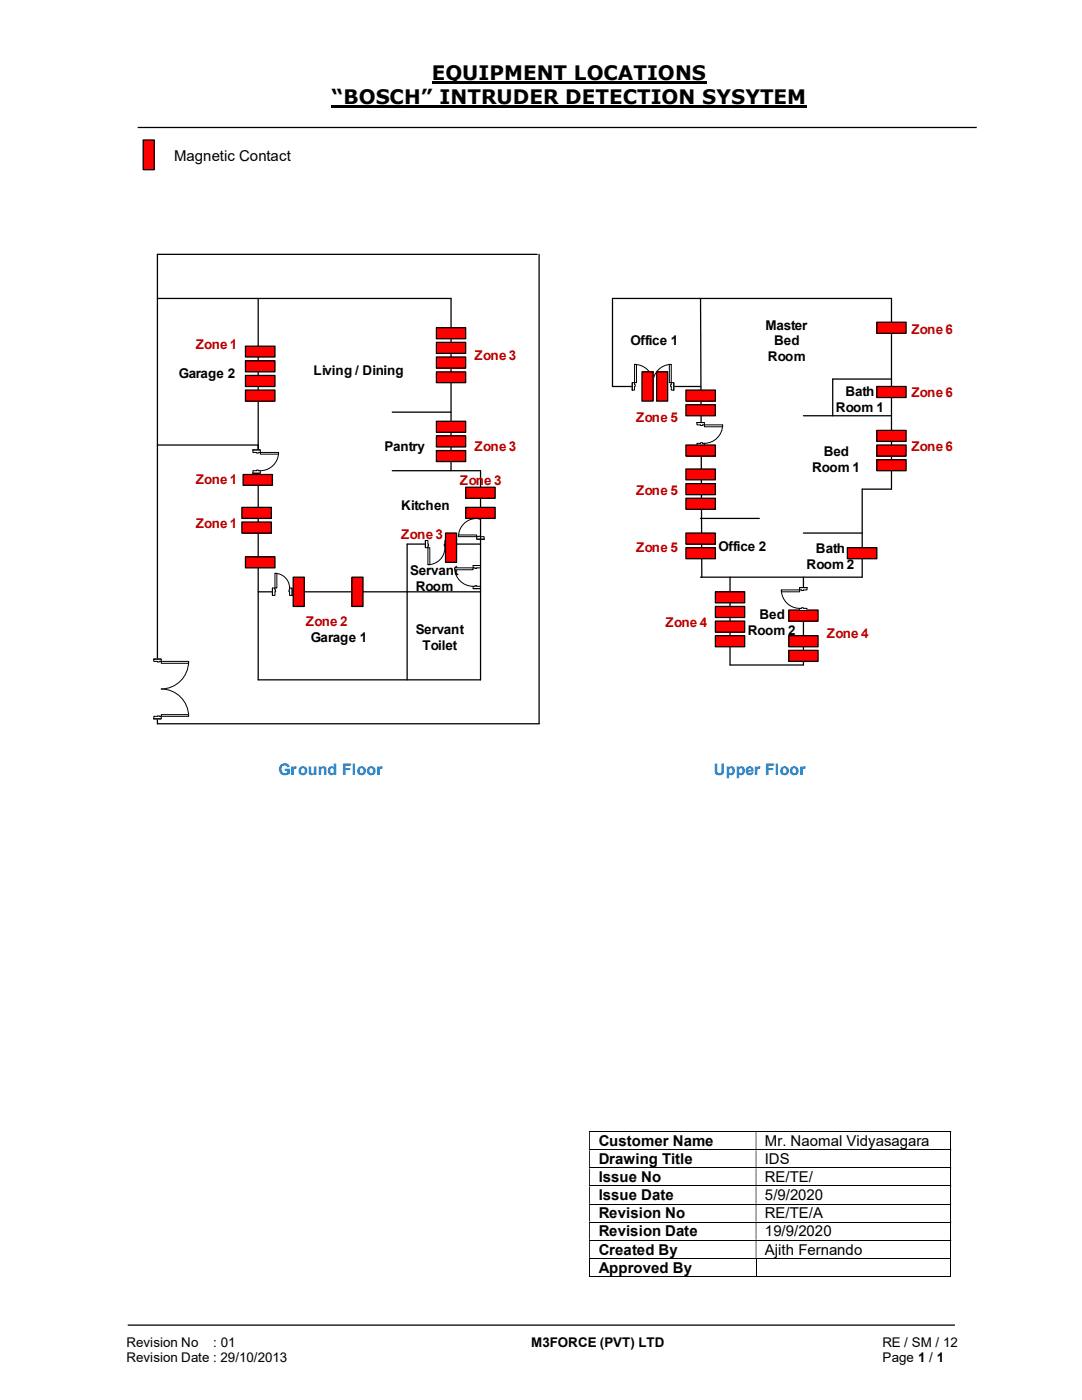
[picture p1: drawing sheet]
<svg xmlns="http://www.w3.org/2000/svg" width="216mm" height="279mm" viewBox="0 0 216 279" stroke-linecap="round" stroke-linejoin="round" font-family="sans-serif">
<path d="M86.1 16.5h54.9M66.2 21.3h94.8" fill="none" stroke="#000" stroke-width=".42"/>
<path d="M27.5 25.4h167.4M25.5 264.5h165" fill="none" stroke="#000" stroke-width=".25"/>
<g fill="none" stroke="#000" stroke-width=".2">
<path d="M117.6 225.9h72.1M117.6 229.5h72.1M117.6 233.1h72.1M117.6 236.7h72.1M189.7 225.9v3.5M189.7 229.6v3.4M189.7 233.2v3.4M189.7 236.8v3.4M117.6 240.3h72.1M117.6 243.9h72.1M117.6 247.5h72.1M117.6 251.1h72.1"/>
<path d="M117.6 254.7h33.2M117.6 251.2v3.6M150.9 251.2v3.6M150.9 254.7h38.8M189.7 240.4v3.4M189.7 244v3.4M189.7 247.6v3.4M189.7 251.2v3.6"/>
</g>
<g fill="#000">
<path d="M189.7 225.8h.1v.1h-.1zM117.6 225.9h.1v3.5h-.1zM150.8 225.9h.1v3.5h-.1z" fill-rule="evenodd"/>
<path d="M189.7 229.4h.1v.2h-.1zM117.6 229.6h.1v3.4h-.1zM150.8 229.6h.1v3.4h-.1z" fill-rule="evenodd"/>
<path d="M189.7 233h.1v.2h-.1zM117.6 233.2h.1v3.4h-.1zM150.8 233.2h.1v3.4h-.1z" fill-rule="evenodd"/>
<path d="M189.7 236.6h.1v.2h-.1zM117.6 236.8h.1v3.4h-.1zM150.8 236.8h.1v3.4h-.1z" fill-rule="evenodd"/>
<path d="M189.7 240.2h.1v.2h-.1zM117.6 240.4h.1v3.4h-.1zM150.8 240.4h.1v3.4h-.1z" fill-rule="evenodd"/>
<path d="M189.7 243.8h.1v.2h-.1zM117.6 244h.1v3.4h-.1zM150.8 244h.1v3.4h-.1z" fill-rule="evenodd"/>
<path d="M189.7 247.4h.1v.2h-.1zM117.6 247.6h.1v3.4h-.1zM150.8 247.6h.1v3.4h-.1z" fill-rule="evenodd"/>
</g>
<path d="M189.7 251h.1v.2h-.1zM189.7 254.6h.1v.2h-.1z" fill="#000"/>
<path d="M28.6 27.9h2.2v6h-2.2z" fill="#f00"/>
<path d="M28.6 27.9h2.2v6h-2.2zM31.4 59.6h58.6v34.3M51.5 59.6v76.1h44.4v-17.6h-44.4M107.2 50.8h-75.8v93.6h76.2v-93.6M31.4 88.8h20.1M78.3 93.9h17.6M81.2 108.6h14.7M81.2 118.1v17.6" fill="none" stroke="#000" stroke-width=".25"/>
<path d="M30.6 131.5h1.6v12h-1.6z" fill-rule="evenodd" fill="#fff"/>
<path d="M30.6 131.5h1.6v12h-1.6z" fill="none" stroke="#fff" stroke-width=".2"/>
<path d="M30.7 143v.5h1.5v-.5zM30.7 131.5h1.5v.5h-1.5z" fill-rule="evenodd" fill="#fff"/>
<path d="M31.4 132h-.7v-.5h1.5v.5h-.4M31.4 143h-.7v.5h1.5v-.5h-.4" fill="none" stroke="#000" stroke-width=".2"/>
<path d="M31.4 142.9l.4 .1zM31.4 132h.4v.1h-.4z" fill-rule="evenodd" fill="#fff"/>
<path d="M30.7 131.5h1.5M31.4 132v.1h.4v-.1M37.6 132a5.5 5.5 0 0 1-5.4 5.5 5.5 5.5 0 0 1 5.4 5.5M30.7 143.5h1.5M31.4 143h.4" fill="none" stroke="#000" stroke-width=".2"/>
<path d="M32.2 132h5.4v.4h-5.4z" fill="#fff"/>
<path d="M32.2 132h5.4v.4h-5.4z" fill="none" stroke="#000" stroke-width=".2"/>
<path d="M32.2 142.6h5.4v.4h-5.4z" fill="#fff"/>
<path d="M32.2 142.6h5.4v.4h-5.4z" fill="none" stroke="#000" stroke-width=".2"/>
<path d="M48.3 104.2h5.8v2.2h-5.8z" fill-rule="evenodd" fill="#f00"/>
<path d="M48.3 104.2h5.8v2.2h-5.8z" fill="none" stroke="#000" stroke-width=".25"/>
<path d="M70.2 115.2h2.2v5.8h-2.2z" fill="#f00"/>
<path d="M70.2 115.2h2.2v5.8h-2.2z" fill="none" stroke="#000" stroke-width=".25"/>
<path d="M58.5 115.2h2.2v5.8h-2.2z" fill="#f00"/>
<path d="M58.5 115.2h2.2v5.8h-2.2z" fill="none" stroke="#000" stroke-width=".25"/>
<path d="M48.5 94.7h5.9v2.2h-5.9z" fill-rule="evenodd" fill="#f00"/>
<path d="M48.5 94.7h5.9v2.2h-5.9z" fill="none" stroke="#000" stroke-width=".25"/>
<path d="M49 111.1h5.9v2.2h-5.9z" fill-rule="evenodd" fill="#f00"/>
<path d="M49 111.1h5.9v2.2h-5.9z" fill="none" stroke="#000" stroke-width=".25"/>
<path d="M48.3 101.3h5.8v2.2h-5.8z" fill-rule="evenodd" fill="#f00"/>
<path d="M139.8 77.1h-17.6v-17.5h55.7v38h-5.9v17.6M177.9 75.6h-11.7v7.4M78.3 82.3h11.7M160.3 83h17.6M48.3 101.3h5.8v2.2h-5.8zM81.2 108.6v9.5M139.8 103.5h11.7M145.7 115.2v17.5h14.6v-17.5M160.3 106.4h11.7" fill="none" stroke="#000" stroke-width=".25"/>
<path d="M126.2 76.3h8.3v1.6h-8.3z" fill="#fff"/>
<path d="M126.2 76.3h8.3v1.6h-8.3z" fill="none" stroke="#fff" stroke-width=".2"/>
<path d="M133.9 76.4v1.5h.6v-1.5zM126.2 76.4h.4v1.5h-.4z" fill-rule="evenodd" fill="#fff"/>
<path d="M126.6 76.8v-.4h-.4v1.5h.4v-.8M133.9 76.8v-.4h.6v1.5h-.6v-.8" fill="none" stroke="#000" stroke-width=".2"/>
<path d="M133.8 76.8v.3h.1v-.3zM126.6 76.8h.1v.3h-.1z" fill-rule="evenodd" fill="#fff"/>
<path d="M126.2 76.4v1.5M126.6 76.8h.1v.3h-.1M126.6 72.7a3.7 3.7 0 0 1 3.7 3.7 3.6 3.6 0 0 1 3.6-3.7M133.9 76.8h-.1v.3h.1M134.5 76.4v1.5" fill="none" stroke="#000" stroke-width=".2"/>
<path d="M126.6 72.7h.4v3.7h-.4z" fill-rule="evenodd" fill="#fff"/>
<path d="M126.6 72.7h.4v3.7h-.4z" fill="none" stroke="#000" stroke-width=".2"/>
<path d="M133.6 72.7h.3v3.7h-.3z" fill-rule="evenodd" fill="#fff"/>
<path d="M133.6 72.7h.3v3.7h-.3z" fill="none" stroke="#000" stroke-width=".2"/>
<path d="M139.8 115.2h32.2" fill="none" stroke="#000" stroke-width=".25"/>
<path d="M50.4 89.8h1.6v4.6h-1.6z" fill-rule="evenodd" fill="#fff"/>
<path d="M50.4 89.8h1.6v4.6h-1.6z" fill="none" stroke="#fff" stroke-width=".2"/>
<path d="M50.5 89.8h1.4v.5h-1.4zM50.5 93.9v.5h1.4v-.5z" fill-rule="evenodd" fill="#fff"/>
<path d="M51.2 90.3h-.7v-.5h1.4v.5h-.3M51.2 93.9h-.7v.5h1.4v-.5h-.3" fill="none" stroke="#000" stroke-width=".2"/>
<path d="M51.2 90.3h.4v.1h-.4zM51.2 93.8v.1h.4v-.1z" fill-rule="evenodd" fill="#fff"/>
<path d="M50.5 89.8h1.4M50.5 94.4h1.4M51.2 90.3v.1h.4v-.1M51.2 93.9v-.1h.4v.1M55.6 90.3a3.6 3.6 0 0 1-3.7 3.6" fill="none" stroke="#000" stroke-width=".2"/>
<path d="M51.9 90.3h3.7v.3h-3.7z" fill="#fff"/>
<path d="M51.9 90.3h3.7v.3h-3.7z" fill="none" stroke="#000" stroke-width=".2"/>
<path d="M54.4 117.3h3.9v1.6h-3.9z" fill="#fff"/>
<path d="M54.4 117.3h3.9v1.6h-3.9z" fill="none" stroke="#fff" stroke-width=".2"/>
<path d="M54.4 117.3h.5v1.5h-.5zM57.8 117.3v1.5h.5v-1.5z" fill-rule="evenodd" fill="#fff"/>
<path d="M54.9 117.7v-.4h-.5v1.5h.5v-.7M57.8 117.7v-.4h.5v1.5h-.5v-.7" fill="none" stroke="#000" stroke-width=".2"/>
<path d="M54.9 117.7h.1v.4h-.1zM57.7 117.7v.4h.1v-.4z" fill-rule="evenodd" fill="#fff"/>
<path d="M54.4 117.3v1.5M54.9 114.4a2.93 2.93 0 0 1 2.9 2.9M54.9 117.7h.1v.4h-.1M57.8 117.7h-.1v.4h.1M58.3 117.3v1.5" fill="none" stroke="#000" stroke-width=".2"/>
<path d="M54.9 114.4h.3v2.9h-.3z" fill-rule="evenodd" fill="#fff"/>
<path d="M54.9 114.4h.3v2.9h-.3z" fill="none" stroke="#000" stroke-width=".2"/>
<path d="M94.4 112.9h1.5v4.6h-1.5z" fill-rule="evenodd" fill="#fff"/>
<path d="M94.4 112.9h1.5v4.6h-1.5z" fill="none" stroke="#fff" stroke-width=".2"/>
<path d="M94.4 112.9v.4h1.5v-.4zM94.4 117h1.5v.5h-1.5z" fill-rule="evenodd" fill="#fff"/>
<path d="M94.8 113.3h-.4v-.4h1.5v.4h-.8M94.8 117h-.4v.5h1.5v-.5h-.8" fill="none" stroke="#000" stroke-width=".2"/>
<path d="M94.8 113.3v.2h.3v-.2zM94.8 116.9h.3v.1h-.3z" fill-rule="evenodd" fill="#fff"/>
<path d="M90.7 113.3a3.7 3.7 0 0 0 3.7 3.7M94.4 112.9h1.5M94.4 117.5h1.5M94.8 113.3v.2h.3v-.2M94.8 117v-.1h.3v.1" fill="none" stroke="#000" stroke-width=".2"/>
<path d="M90.7 113.3h3.7v.4h-3.7z" fill="#fff"/>
<path d="M90.7 113.3h3.7v.4h-3.7z" fill="none" stroke="#000" stroke-width=".2"/>
<path d="M87.1 65.4h5.8v2.2h-5.8z" fill-rule="evenodd" fill="#f00"/>
<path d="M87.1 65.4h5.8v2.2h-5.8z" fill="none" stroke="#000" stroke-width=".25"/>
<path d="M87.1 68.3h5.8v2.2h-5.8z" fill-rule="evenodd" fill="#f00"/>
<path d="M87.1 68.3h5.8v2.2h-5.8z" fill="none" stroke="#000" stroke-width=".25"/>
<path d="M87.1 71.2h5.8v2.2h-5.8z" fill-rule="evenodd" fill="#f00"/>
<path d="M87.1 71.2h5.8v2.2h-5.8z" fill="none" stroke="#000" stroke-width=".25"/>
<path d="M87.1 74.2h5.8v2.2h-5.8z" fill-rule="evenodd" fill="#f00"/>
<path d="M87.1 74.2h5.8v2.2h-5.8z" fill="none" stroke="#000" stroke-width=".25"/>
<path d="M157.4 121.8h5.8v2.2h-5.8z" fill-rule="evenodd" fill="#f00"/>
<path d="M157.4 121.8h5.8v2.2h-5.8z" fill="none" stroke="#000" stroke-width=".25"/>
<path d="M95.1 103h1.5v4.6h-1.5z" fill-rule="evenodd" fill="#fff"/>
<path d="M95.1 103h1.5v4.6h-1.5z" fill="none" stroke="#fff" stroke-width=".2"/>
<path d="M95.1 107.1h1.5v.5h-1.5zM95.1 103v.5h1.5v-.5z" fill-rule="evenodd" fill="#fff"/>
<path d="M95.5 107.1h-.4v.5h1.5v-.5h-.7M95.5 103.5h-.4v-.5h1.5v.5h-.7" fill="none" stroke="#000" stroke-width=".2"/>
<path d="M95.5 107l.4 .1zM95.5 103.5v.1h.4v-.1z" fill-rule="evenodd" fill="#fff"/>
<path d="M95.1 103.5a3.6 3.6 0 0 0-3.6 3.6M95.1 107.6h1.5M95.1 103h1.5M95.5 107.1h.4M95.5 103.5v.1h.4v-.1" fill="none" stroke="#000" stroke-width=".2"/>
<path d="M91.5 106.8h3.6v.3h-3.6z" fill="#fff"/>
<path d="M91.5 106.8h3.6v.3h-3.6z" fill="none" stroke="#000" stroke-width=".2"/>
<path d="M95.9 93.9v24.2" fill="none" stroke="#000" stroke-width=".25"/>
<path d="M92.9 101.3h5.9v2.2h-5.9z" fill-rule="evenodd" fill="#f00"/>
<path d="M92.9 101.3h5.9v2.2h-5.9z" fill="none" stroke="#000" stroke-width=".25"/>
<path d="M92.9 97.2h5.9v2.2h-5.9z" fill-rule="evenodd" fill="#f00"/>
<path d="M92.9 97.2h5.9v2.2h-5.9z" fill="none" stroke="#000" stroke-width=".25"/>
<path d="M87.1 87h5.8v2.2h-5.8z" fill-rule="evenodd" fill="#f00"/>
<path d="M87.1 87h5.8v2.2h-5.8z" fill="none" stroke="#000" stroke-width=".25"/>
<path d="M87.1 89.9h5.8v2.2h-5.8z" fill-rule="evenodd" fill="#f00"/>
<path d="M87.1 89.9h5.8v2.2h-5.8z" fill="none" stroke="#000" stroke-width=".25"/>
<path d="M87.1 84.1h5.8v2.2h-5.8z" fill-rule="evenodd" fill="#f00"/>
<path d="M87.1 84.1h5.8v2.2h-5.8z" fill="none" stroke="#000" stroke-width=".25"/>
<path d="M142.7 118.1h5.9v2.2h-5.9z" fill-rule="evenodd" fill="#f00"/>
<path d="M142.7 118.1h5.9v2.2h-5.9z" fill="none" stroke="#000" stroke-width=".25"/>
<path d="M142.7 121h5.9v2.2h-5.9z" fill-rule="evenodd" fill="#f00"/>
<path d="M142.7 121h5.9v2.2h-5.9z" fill="none" stroke="#000" stroke-width=".25"/>
<path d="M142.7 124h5.9v2.2h-5.9z" fill-rule="evenodd" fill="#f00"/>
<path d="M142.7 124h5.9v2.2h-5.9z" fill="none" stroke="#000" stroke-width=".25"/>
<path d="M142.7 126.9h5.9v2.2h-5.9z" fill-rule="evenodd" fill="#f00"/>
<path d="M142.7 126.9h5.9v2.2h-5.9z" fill="none" stroke="#000" stroke-width=".25"/>
<path d="M175 64.3h5.8v2.2h-5.8z" fill-rule="evenodd" fill="#f00"/>
<path d="M175 64.3h5.8v2.2h-5.8z" fill="none" stroke="#000" stroke-width=".25"/>
<path d="M175 77.1h5.8v2.2h-5.8z" fill-rule="evenodd" fill="#f00"/>
<path d="M175 77.1h5.8v2.2h-5.8z" fill="none" stroke="#000" stroke-width=".25"/>
<path d="M157.4 126.9h5.8v2.2h-5.8z" fill-rule="evenodd" fill="#f00"/>
<path d="M157.4 126.9h5.8v2.2h-5.8z" fill="none" stroke="#000" stroke-width=".25"/>
<path d="M157.4 129.8h5.8v2.2h-5.8z" fill-rule="evenodd" fill="#f00"/>
<path d="M157.4 129.8h5.8v2.2h-5.8z" fill="none" stroke="#000" stroke-width=".25"/>
<path d="M175 85.9h5.8v2.2h-5.8z" fill-rule="evenodd" fill="#f00"/>
<path d="M175 85.9h5.8v2.2h-5.8z" fill="none" stroke="#000" stroke-width=".25"/>
<path d="M175 88.8h5.8v2.2h-5.8z" fill-rule="evenodd" fill="#f00"/>
<path d="M175 88.8h5.8v2.2h-5.8z" fill="none" stroke="#000" stroke-width=".25"/>
<path d="M175 91.7h5.8v2.2h-5.8z" fill-rule="evenodd" fill="#f00"/>
<path d="M175 91.7h5.8v2.2h-5.8z" fill="none" stroke="#000" stroke-width=".25"/>
<path d="M128.1 74.2h2.2v5.9h-2.2z" fill="#f00"/>
<path d="M128.1 74.2h2.2v5.9h-2.2z" fill="none" stroke="#000" stroke-width=".25"/>
<path d="M131 74.2h2.2v5.9h-2.2z" fill="#f00"/>
<path d="M139.8 59.6l.2 55.6M131 74.2h2.2v5.9h-2.2z" fill="none" stroke="#000" stroke-width=".25"/>
<path d="M159.5 117.3h1.6v4.6h-1.6z" fill-rule="evenodd" fill="#fff"/>
<path d="M159.5 117.3h1.6v4.6h-1.6z" fill="none" stroke="#fff" stroke-width=".2"/>
<path d="M159.6 117.3v.4h1.4v-.4zM159.6 121.4h1.4v.5h-1.4z" fill-rule="evenodd" fill="#fff"/>
<path d="M159.9 117.7h-.3v-.4h1.4v.4h-.7M159.9 121.4h-.3v.5h1.4v-.5h-.7" fill="none" stroke="#000" stroke-width=".2"/>
<path d="M159.9 117.7v.2h.4v-.2zM159.9 121.3h.4v.1h-.4z" fill-rule="evenodd" fill="#fff"/>
<path d="M155.9 117.7a3.7 3.7 0 0 0 3.7 3.7M159.6 117.3h1.4M159.9 117.7v.2h.4v-.2M159.6 121.9h1.4M159.9 121.4v-.1h.4v.1" fill="none" stroke="#000" stroke-width=".2"/>
<path d="M155.9 117.7h3.7v.4h-3.7z" fill="#fff"/>
<path d="M155.9 117.7h3.7v.4h-3.7z" fill="none" stroke="#000" stroke-width=".2"/>
<path d="M136.9 77.9h5.8v2.2h-5.8z" fill-rule="evenodd" fill="#f00"/>
<path d="M136.9 77.9h5.8v2.2h-5.8z" fill="none" stroke="#000" stroke-width=".25"/>
<path d="M136.9 80.8h5.8v2.2h-5.8z" fill-rule="evenodd" fill="#f00"/>
<path d="M136.9 80.8h5.8v2.2h-5.8z" fill="none" stroke="#000" stroke-width=".25"/>
<path d="M136.9 93.6h5.8v2.2h-5.8z" fill-rule="evenodd" fill="#f00"/>
<path d="M136.9 93.6h5.8v2.2h-5.8z" fill="none" stroke="#000" stroke-width=".25"/>
<path d="M136.9 96.5h5.8v2.2h-5.8z" fill-rule="evenodd" fill="#f00"/>
<path d="M136.9 96.5h5.8v2.2h-5.8z" fill="none" stroke="#000" stroke-width=".25"/>
<path d="M139 84.3h1.6v4.6h-1.6z" fill-rule="evenodd" fill="#fff"/>
<path d="M139 84.3h1.6v4.6h-1.6z" fill="none" stroke="#fff" stroke-width=".2"/>
<path d="M139.1 84.3h1.4v.5h-1.4zM139.1 88.5v.4h1.4v-.4z" fill-rule="evenodd" fill="#fff"/>
<path d="M139.8 84.8h-.7v-.5h1.4v.5h-.3M139.8 88.5h-.7v.4h1.4v-.4h-.3" fill="none" stroke="#000" stroke-width=".2"/>
<path d="M139.8 84.8h.4v.1h-.4zM139.8 88.3v.2h.4v-.2z" fill-rule="evenodd" fill="#fff"/>
<path d="M139.1 84.3h1.4M139.1 88.9h1.4M139.8 84.8v.1h.4v-.1M139.8 88.5v-.2h.4v.2M144.2 84.8a3.7 3.7 0 0 1-3.7 3.7" fill="none" stroke="#000" stroke-width=".2"/>
<path d="M140.5 84.8h3.7v.4h-3.7z" fill="#fff"/>
<path d="M140.5 84.8h3.7v.4h-3.7z" fill="none" stroke="#000" stroke-width=".2"/>
<path d="M136.9 99.4h5.8v2.2h-5.8z" fill-rule="evenodd" fill="#f00"/>
<path d="M136.9 99.4h5.8v2.2h-5.8z" fill="none" stroke="#000" stroke-width=".25"/>
<path d="M136.9 88.8h5.8v2.2h-5.8z" fill-rule="evenodd" fill="#f00"/>
<path d="M136.9 88.8h5.8v2.2h-5.8z" fill="none" stroke="#000" stroke-width=".25"/>
<path d="M136.9 106.4h5.8v2.2h-5.8z" fill-rule="evenodd" fill="#f00"/>
<path d="M136.9 106.4h5.8v2.2h-5.8z" fill="none" stroke="#000" stroke-width=".25"/>
<path d="M136.9 109.3h5.8v2.2h-5.8z" fill-rule="evenodd" fill="#f00"/>
<path d="M136.9 109.3h5.8v2.2h-5.8z" fill="none" stroke="#000" stroke-width=".25"/>
<path d="M49 69.1h5.9v2.1h-5.9z" fill-rule="evenodd" fill="#f00"/>
<path d="M49 69.1h5.9v2.1h-5.9z" fill="none" stroke="#000" stroke-width=".25"/>
<path d="M49 72h5.9v2.2h-5.9z" fill-rule="evenodd" fill="#f00"/>
<path d="M49 72h5.9v2.2h-5.9z" fill="none" stroke="#000" stroke-width=".25"/>
<path d="M49 74.9h5.9v2.2h-5.9z" fill-rule="evenodd" fill="#f00"/>
<path d="M49 74.9h5.9v2.2h-5.9z" fill="none" stroke="#000" stroke-width=".25"/>
<path d="M49 77.9h5.9v2.2h-5.9z" fill-rule="evenodd" fill="#f00"/>
<path d="M49 77.9h5.9v2.2h-5.9z" fill="none" stroke="#000" stroke-width=".25"/>
<path d="M169.1 109.3h5.9v2.2h-5.9z" fill-rule="evenodd" fill="#f00"/>
<path d="M169.1 109.3h5.9v2.2h-5.9z" fill="none" stroke="#000" stroke-width=".25"/>
<path d="M84.9 107.8h4.4v1.5h-4.4z" fill="#fff"/>
<path d="M84.9 107.8h4.4v1.5h-4.4z" fill="none" stroke="#fff" stroke-width=".2"/>
<path d="M84.9 107.9v1.4h.5v-1.4zM88.8 107.9h.5v1.4h-.5z" fill-rule="evenodd" fill="#fff"/>
<path d="M85.4 108.6v-.7h-.5v1.4h.5v-.3M88.8 108.6v-.7h.5v1.4h-.5v-.3" fill="none" stroke="#000" stroke-width=".2"/>
<path d="M85.4 108.6v.4h.1v-.4zM88.6 108.6h.2v.4h-.2z" fill-rule="evenodd" fill="#fff"/>
<path d="M84.9 107.9v1.4M85.4 108.6h.1v.4h-.1M88.8 109.3a3.4 3.4 0 0 1-3.4 3.4M88.8 108.6h-.2v.4h.2M89.3 107.9v1.4" fill="none" stroke="#000" stroke-width=".2"/>
<path d="M85.4 109.3h.4v3.4h-.4z" fill-rule="evenodd" fill="#fff"/>
<path d="M85.4 109.3h.4v3.4h-.4z" fill="none" stroke="#000" stroke-width=".2"/>
<path d="M88.9 106.4h2.2v5.8h-2.2z" fill="#f00"/>
<path d="M88.9 106.4h2.2v5.8h-2.2z" fill="none" stroke="#000" stroke-width=".25"/>
<g font-size="4">
<text x="86.1" y="16">EQUIPMENT LOCATIONS</text>
<text x="66.2" y="20.8">“BOSCH” INTRUDER DETECTION SYSYTEM</text>
</g>
<g font-size="3.2" fill="#0070c0">
<text x="55.6" y="154.6">Ground Floor</text>
<text x="142.4" y="154.6">Upper Floor</text>
</g>
<g font-size="3">
<text x="34.7" y="32.1">Magnetic Contact</text>
<text x="119.5" y="228.7">Customer Name</text>
<text x="119.5" y="232.4">Drawing Title</text>
<text x="152.6" y="228.7">Mr. Naomal Vidyasagara</text>
<text x="152.6" y="232.4">IDS</text>
<text x="119.5" y="236">Issue No</text>
<text x="119.5" y="239.6">Issue Date</text>
<text x="152.6" y="236">RE/TE/</text>
<text x="152.6" y="239.6">5/9/2020</text>
<text x="119.5" y="243.2">Revision No</text>
<text x="152.6" y="243.2">RE/TE/A</text>
<text x="119.5" y="246.8">Revision Date</text>
<text x="119.5" y="250.4">Created By</text>
<text x="152.6" y="246.8">19/9/2020</text>
<text x="152.6" y="250.4">Ajith Fernando</text>
<text x="119.5" y="254">Approved By</text>
</g>
<g font-size="2.7">
<text x="152.7" y="65.8">Master</text>
<text x="125.8" y="68.9">Office 1</text>
<text x="154.5" y="68.9">Bed</text>
<text x="35.7" y="75.4">Garage 2</text>
<text x="62.6" y="74.8">Living / Dining</text>
<text x="153.2" y="72.1">Room</text>
<text x="166.8" y="82.2">Room 1</text>
<text x="168.7" y="79.1">Bath</text>
<text x="76.7" y="90">Pantry</text>
<text x="162" y="94.2">Room 1</text>
<text x="164.4" y="91.1">Bed</text>
<text x="80.1" y="101.8">Kitchen</text>
<text x="143.4" y="109.9">Office 2</text>
<text x="160.9" y="113.6">Room 2</text>
<text x="162.8" y="110.4">Bath</text>
<text x="81.9" y="114.8">Servant</text>
<text x="83" y="117.9">Room</text>
<text x="151.6" y="123.6">Bed</text>
<text x="62" y="128.1">Garage 1</text>
<text x="83" y="126.5">Servant</text>
<text x="84.3" y="129.7">Toilet</text>
<text x="149.2" y="126.7">Room 2</text>
<text x="25.2" y="268.8">Revision No</text>
<text x="42.6" y="268.8">: 01</text>
<text x="106" y="268.8">M3FORCE (PVT) LTD</text>
<text x="176.1" y="268.8">RE / SM / 12</text>
<text x="25.2" y="271.8">Revision Date : 29/10/2013</text>
<text x="176.1" y="271.8">Page 1 / 1</text>
</g>
<g font-size="2.7" fill="#c00000">
<text x="39.1" y="69.6">Zone 1</text>
<text x="94.7" y="71.8">Zone 3</text>
<text x="181.9" y="66.6">Zone 6</text>
<text x="181.9" y="79.2">Zone 6</text>
<text x="126.9" y="84.2">Zone 5</text>
<text x="94.7" y="90">Zone 3</text>
<text x="181.9" y="90">Zone 6</text>
<text x="39.1" y="96.6">Zone 1</text>
<text x="91.8" y="96.7">Zone 3</text>
<text x="126.9" y="98.8">Zone 5</text>
<text x="39.1" y="105.4">Zone 1</text>
<text x="80.1" y="107.6">Zone 3</text>
<text x="126.9" y="110.2">Zone 5</text>
<text x="61" y="124.8">Zone 2</text>
<text x="132.8" y="125.2">Zone 4</text>
<text x="165" y="127.4">Zone 4</text>
</g>
</svg>
